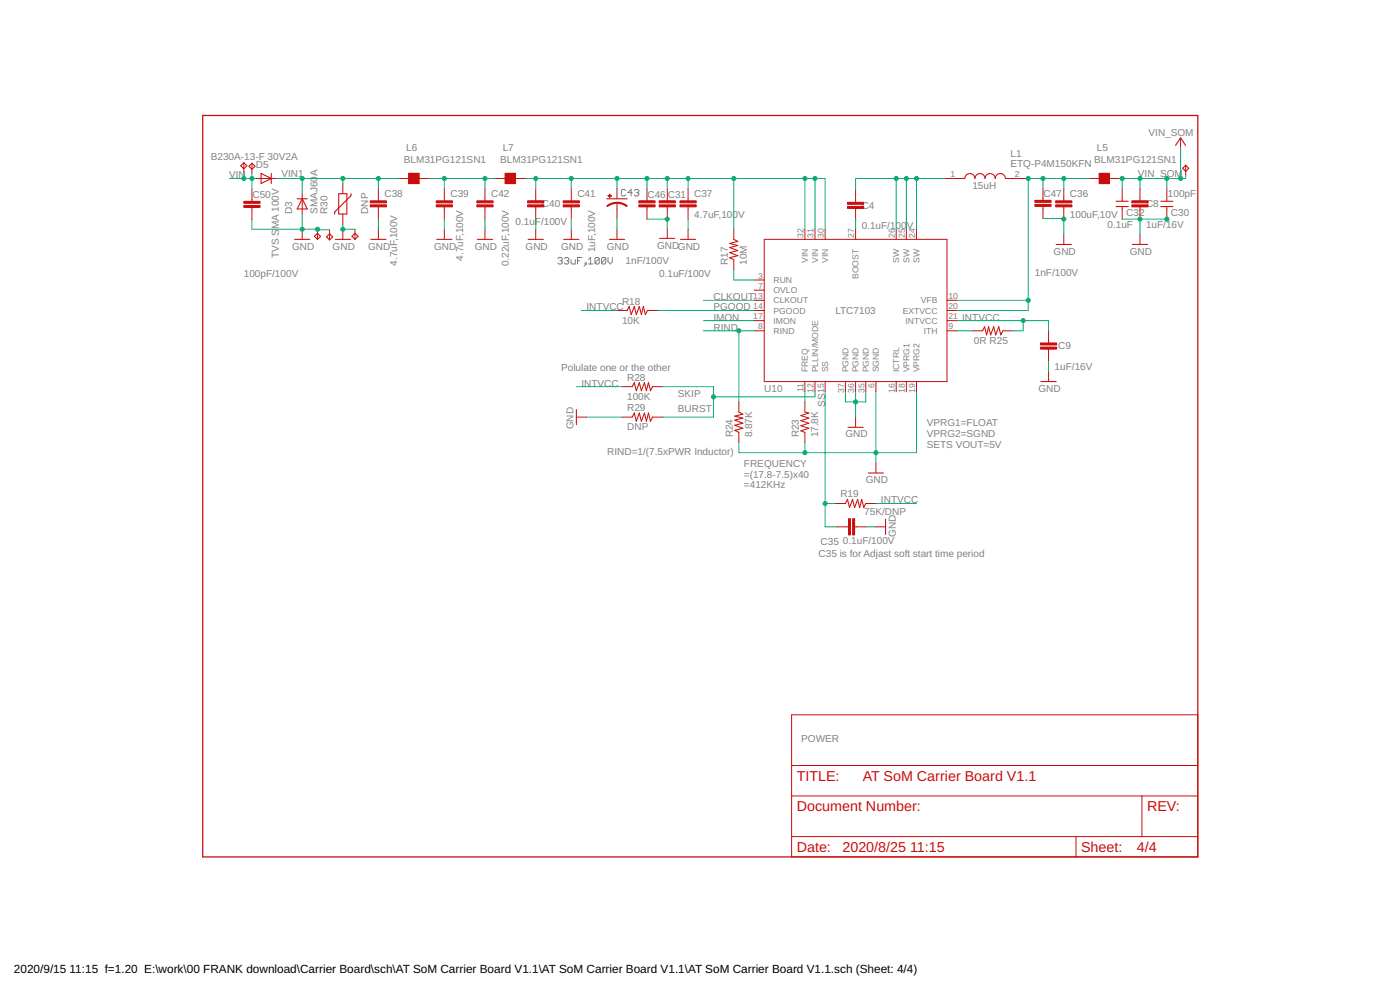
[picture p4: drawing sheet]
<svg xmlns="http://www.w3.org/2000/svg" width="420mm" height="297mm" viewBox="0 0 420 297" stroke-linecap="round" stroke-linejoin="round" font-family="sans-serif">
<g fill="none" stroke="#808080" stroke-width=".3">
<path d="M187.8 57.1l-.3-.3h-.7l-.3 .3v1.4l.3 .3h.7l.3-.3M189.7 57.8h-1.3l1-1v2M190.4 57.1l.3-.3h.7l.3 .3-.3 .7M191.1 57.8h.3M191.4 57.8l.3 .3-.3 .7h-.7l-.3-.3M167.4 77.6l.3-.3h.7l.3 .3-.3 .6M168.1 78.2h.3M168.4 78.2l.3 .3v.4l-.3 .3h-.7l-.3-.3M169.4 77.6l.3-.3h.7l.3 .3-.3 .6M170.1 78.2h.3M170.4 78.2l.3 .3-.3 .7h-.7l-.3-.3M171.4 77.9v1l.3 .3h1v-1.3"/>
<path d="M173.3 78.2h.7M174.6 77.3h-1.3v1.9M175.6 78.9h.3v.3h-.3zM175.9 79.2l-.6 .7M176.6 79.2h1.3M176.6 77.9l.6-.6v1.9M179.9 77.6l-.4-.3h-.6l-.3 .3v1.3M179.9 77.6v1.3l-.4 .3h-.6l-.3-.3M179.9 77.6l-1.3 1.3M181.8 77.6l-.3-.3h-.7l-.3 .3v1.3M181.8 77.6v1.3l-.3 .3h-.7l-.3-.3M181.8 77.6l-1.3 1.3"/>
<path d="M182.5 77.3v1.2l.6 .7 .7-.7v-1.2"/>
</g>
<path d="M60.8 34.6h298.7v222.5h-298.7z" fill="none" stroke="#c90d0c" stroke-width=".38"/>
<g fill="none" stroke="#c90d0c" stroke-width=".3">
<path d="M73.2 48.8v3.1M75.6 49v3M75.6 56.7v3.9M76.8 53.6h6.1M90.7 58.1v6.1M102.9 55.1v3M113.6 56.6v3.6M119.7 53.6h9.1M133.3 56.6v3.6M145.5 56.6v3.6M148.6 53.6h9.1M160.8 56.6v3.8"/>
<path d="M171.4 56.6v3.6M185.2 56.6v3M194.2 56.6v3.8M200.3 56.6v3.8M206.5 56.6v3.6M256.8 57v3.9M283.4 53.6h6.1M301.7 53.6h6.1M313 56.4v3.9M319.3 56.6v3.6M326.9 53.6h9.1M336.8 56.6v3.8"/>
<path d="M342.1 56.6v3.8M350.2 56.6v3.8M354.3 41.4v3M355.8 49.6v3M75.6 62.1v3.8M90.7 68.8v3M95.3 68.8v3M98.9 68.9v3.1M102.9 64.2v3.1M102.9 68.8v3M106.5 68.8v3M113.6 62.1v3.6"/>
<path d="M113.6 68.8v3M133.3 62.1v3.6M133.3 68.8v3M145.5 62.1v3.6M145.5 68.8v3M160.8 62v3.7M160.8 68.8v3M171.4 62.1v3.6M171.4 68.8v3M185.2 60.9v4.8M185.2 68.8v3M194.2 62v3.7"/>
<path d="M200.3 62v3.7M200.3 68.5v3M206.5 62.1v3.6M206.5 68.8v3M220.2 68.8v3M220.2 77.9v3.1M229.4 71.8h54.8v42.7h-54.8zM241.6 68.8v3M244.6 68.8v3M247.6 68.8v3M256.8 62.4v3.8M256.8 68.8v3"/>
<path d="M269 68.8v3M272 68.8v3M275.1 68.8v3M313 61.8v3.8M319.3 62.1v3.6M319.3 70.3v3M336.8 62v3.7M342.1 62v3.7M342.1 70.3v3M350.2 62v3.7M185.2 93.2h3M194.3 93.2h3.1"/>
<path d="M226.3 84h3.1M226.3 87.1h3.1M226.3 99.3h3.1M226.3 90.1h3.1M226.3 93.2h3.1M226.3 96.2h3.1M284.2 99.3h3.1M284.2 90.1h3.1M284.2 93.2h3.1M284.2 96.2h3.1M291.8 99.3h3.1M301 99.3h3"/>
<path d="M314.7 99.3v3.8M186.7 116h3M195.8 116h3.1M241.6 114.5v3M244.6 114.5v3M247.6 114.5v3M253.7 114.5v3M256.8 114.5v3M259.8 114.5v3M262.9 114.5v3M269 114.5v3M272 114.5v3"/>
<path d="M275.1 114.5v3M314.7 104.6v3.8M314.7 111.4v3.1M173 125.2h3M186.7 125.2h3M195.8 125.2h3.1M221.7 120.6v3M221.7 129.7v3.1M241.6 120.6v3l1.2 .3-2.5 .8 2.5 .8-2.5 .7 2.5 .8-2.5 .7 2.5 .8-2.5 .8 1.3 .4v3.1M256.8 125.2v3M262.9 138.9v3M250.7 151.1h3"/>
<path d="M251 158.1h3.8M256.4 158.1h3.7M259.8 151.1h3.1M262.7 158.1h3.1M237.6 214.5h121.9v42.6h-121.9zM237.6 238.8h121.9M237.6 229.7h121.9M342.7 238.8v12.2M237.6 251h121.9M322.9 251v6.1"/>
</g>
<g fill="none" stroke="#c90d0c" stroke-width=".32">
<path d="M73.2 48.8l.9 .9-.9 1-.9-1zM75.6 49l.9 .9-.9 .9-.9-.9zM78.4 52l3 1.6-3 1.5zM81.4 52v3.1M89.2 59.6h3M90.7 59.6l1.5 3.1h-3zM101.7 58.1h2.4v6.1h-2.4zM105.3 58.1v.6l-4.9 4.9v.6M122.7 52h3v3.1h-3zM151.6 52h3.1v3.1h-3.1zM182.1 59.6h6.1M289.5 53.6a1.52 1.52 0 0 1 1.6-1.5 1.52 1.52 0 0 1 1.5 1.5 1.52 1.52 0 0 1 1.5-1.5 1.52 1.52 0 0 1 1.5 1.5 1.52 1.52 0 0 1 1.6-1.5 1.52 1.52 0 0 1 1.5 1.5 1.52 1.52 0 0 1 1.5-1.5 1.52 1.52 0 0 1 1.5 1.5"/>
<path d="M329.9 52h3.1v3.1h-3.1zM352.8 43.6l1.5-2.2 1.5 2.2M355.8 49.6l.9 .9-.9 .9-.9-.9zM73.8 60.5h3.6M73.8 62.1h3.6M88.4 71.8h4.6M94.4 70.9l.9-.9 .9 .9-.9 .9zM98.9 70.1l.9 1-.9 .9-.9-.9zM100.6 71.8h4.6M105.6 70.9l.9-.9 1 .9-1 .9zM111.3 71.8h4.5M131.1 71.8h4.5"/>
<path d="M143.3 71.8h4.5M158.5 71.8h4.6M159 60.4h3.6M159 62h3.6M169.2 71.8h4.5M182.9 71.8h4.6M192.3 60.4h3.7M192.3 62h3.7M198 71.5h4.5M198.4 60.4h3.7M198.4 62h3.7M204.2 71.8h4.6"/>
<path d="M220.2 71.8l1.2 .6-2.4 .6 2.4 .7-2.4 .6 2.4 .9-2.4 .6 2.4 .9-2.4 .6 1.2 .6M255 60.9h3.6M255 62.4h3.6M311.2 60.2h3.6M311.2 61.8h3.6M317 73.3h4.5M334.9 60.4h3.7M334.9 62h3.7M339.8 73.3h4.6M340.3 60.4h3.6M340.3 62h3.6M348.4 60.4h3.6"/>
<path d="M348.4 62h3.6M188.2 93.2l.6-1.3 .6 2.5 1-2.5 .6 2.5 .9-2.5 .6 2.5 .6-2.5 .6 2.5 .6-1.2M294.9 99.3l.6-1.3 .6 2.5 .6-2.5 .6 2.5 .9-2.5 .6 2.5 .9-2.5 .7 2.5 .6-1.2M189.7 116l.7-1.2 .6 2.4 .9-2.4 .6 2.4 .9-2.4 .6 2.4 .6-2.4 .6 2.4 .6-1.2M312.4 114.5h4.6M312.9 103.1h3.6M312.9 104.6h3.6M173 122.9v4.5M189.7 125.2l.7-1.3 .6 2.5 .9-2.5 .6 2.5 .9-2.5 .6 2.5 .6-2.5 .6 2.5 .6-1.2M221.7 123.6l1.2 .6-2.4 .7 2.4 .6-2.4 .6 2.4 .9-2.4 .6 2.4 .9-2.4 .6 1.2 .6M254.5 128.2h4.6M253.7 151.1l.6-1.3 .7 2.5 .9-2.5 .6 2.5 .9-2.5 .6 2.5 .6-2.5 .6 2.5 .6-1.2"/>
<path d="M254.8 156.3v3.6M256.4 156.3v3.6M260.6 141.9h4.6M265.8 155.8v4.6"/>
</g>
<g fill="#c90d0c" stroke="#c90d0c" stroke-width=".3">
<path d="M316.8 61.5h4.9v.6h-4.9z"/>
<path d="M316.8 60.3h4.9v.6h-4.9z"/>
<path d="M329.9 52h3.1v3.1h-3.1z"/>
<path d="M204.1 61.5h4.8v.6h-4.8z"/>
<path d="M204.1 60.3h4.8v.6h-4.8z"/>
<path d="M111.1 61.5h4.9v.6h-4.9z"/>
<path d="M111.1 60.3h4.9v.6h-4.9z"/>
<path d="M130.9 61.5h4.9v.6h-4.9z"/>
<path d="M130.9 60.3h4.9v.6h-4.9z"/>
<path d="M122.7 52h3v3.1h-3z"/>
<path d="M158.3 61.5h4.9v.6h-4.9z"/>
<path d="M158.3 60.3h4.9v.6h-4.9z"/>
<path d="M151.6 52h3.1v3.1h-3.1z"/>
<path d="M143.1 61.5h4.9v.6h-4.9z"/>
<path d="M143.1 60.3h4.9v.6h-4.9z"/>
<path d="M182.5 58.7h1v.1h-1z"/>
<path d="M182.9 58.2h.2v1.1h-.2z"/>
<path d="M339.7 61.5h4.9v.6h-4.9z"/>
<path d="M339.7 60.3h4.9v.6h-4.9z"/>
<path d="M312.3 104.1h4.8v.6h-4.8z"/>
<path d="M312.3 102.9h4.8v.6h-4.8z"/>
<path d="M254.3 61.9h4.9v.6h-4.9z"/>
<path d="M254.3 60.7h4.9v.6h-4.9z"/>
<path d="M197.8 61.5h4.9v.6h-4.9z"/>
<path d="M197.8 60.3h4.9v.6h-4.9z"/>
<path d="M255.9 155.6h.6v4.9h-.6z"/>
<path d="M254.7 155.6h.5v4.9h-.5z"/>
<path d="M169 61.5h4.9v.6h-4.9z"/>
<path d="M169 60.3h4.9v.6h-4.9z"/>
<path d="M191.7 61.5h4.9v.6h-4.9z"/>
<path d="M191.7 60.3h4.9v.6h-4.9z"/>
<path d="M310.6 61.3h4.8v.6h-4.8z"/>
<path d="M310.6 60.1h4.8v.6h-4.8z"/>
<path d="M73.2 61.6h4.8v.6h-4.8z"/>
<path d="M73.2 60.4h4.8v.6h-4.8z"/>
</g>
<g fill="#c90d0c" stroke="#c90d0c" stroke-width=".3">
<path d="M185.2 60.7l1.8 .3 1.2 .7-.1 .3-1.7-.8-1.2-.2z" fill-rule="evenodd"/>
<path d="M182.1 61.7l1.7-.8 1.4-.2v.3l-1.8 .4-1.1 .6z" fill-rule="evenodd"/>
</g>
<g fill="none" stroke="#0dab76" stroke-width=".3">
<path d="M68.9 53.6h7.9M73.2 51.9v1.7M75.6 52v4.7M82.9 53.6h36.8M90.7 53.6v4.5M102.9 53.6v1.5M113.6 53.6v3M128.8 53.6h19.8M133.3 53.6v3M145.5 53.6v3M157.7 53.6h89.9v15.2M160.8 53.6v3"/>
<path d="M171.4 53.6v3M185.2 53.6v3M194.2 53.6v3M200.3 53.6v3M206.5 53.6v3M220.2 53.6v15.2M241.6 53.6v15.2M244.6 53.6v15.2M269 53.6v15.2M272 53.6v15.2M275.1 53.6v15.2M283.4 53.6h-26.6v3.4"/>
<path d="M307.8 53.6h19.1M308.6 53.6v39.6h-21.3M313 53.6v2.8M319.3 53.6v3M336.8 53.6v3M342.1 53.6v3M350.2 53.6v3M354.3 44.4v9.2M355.8 52.6v1h-19.8M75.6 65.9v2.9l23.3 .1M90.7 64.2v4.6M102.9 67.3v1.5h3.6"/>
<path d="M113.6 65.7v3.1M133.3 65.7v3.1M145.5 65.7v3.1M160.8 65.7v3.1M171.4 65.7v3.1M185.2 65.7v3.1M194.2 65.7h6.1v2.8M206.5 65.7v3.1M256.8 65.7v3.1M313 65.6h6.3v4.7M342.1 65.7v4.6M350.2 65.6v.1h-13.4"/>
<path d="M174.5 93.2h10.7M197.4 93.2h28.9M211.1 90.1h15.2M211.1 96.2h15.2M211.1 99.3h15.2M220.2 81v3h6.1M221.7 99.3v21.3M287.3 96.2h27.4v3.1M287.3 90.1h21.3M287.3 99.3h4.5M307.1 96.2v3.1h-3.1M173 116h13.7"/>
<path d="M198.9 116h15.2v9.2h-15.2M241.6 117.5v3.1M244.6 117.5v1.6h-30.5M247.6 117.5v40.6h3.4M253.7 117.5v3.1h6.1v-3.1M256.8 117.5v7.7M262.9 117.5v21.4M275.1 117.5v18.3h-53.4v-3M314.7 108.4v3M176 125.2h10.7M241.6 132.8v3M247.6 151.1h3.1"/>
<path d="M260.1 158.1h2.6M262.9 151.1h12.2"/>
</g>
<g fill="#0dab76" stroke="#0dab76" stroke-width=".3">
<circle cx="256.8" cy="120.6" r=".61"/>
<circle cx="342.1" cy="65.7" r=".61"/>
<circle cx="350.2" cy="65.7" r=".61"/>
<circle cx="319.3" cy="65.7" r=".61"/>
<circle cx="102.9" cy="68.8" r=".61"/>
<circle cx="90.7" cy="68.8" r=".61"/>
<circle cx="95.3" cy="68.8" r=".61"/>
<circle cx="200.3" cy="65.7" r=".61"/>
<circle cx="262.9" cy="135.8" r=".61"/>
<circle cx="241.6" cy="135.8" r=".61"/>
<circle cx="342.1" cy="53.6" r=".61"/>
<circle cx="336.8" cy="53.6" r=".61"/>
<circle cx="350.2" cy="53.6" r=".61"/>
<circle cx="354.3" cy="53.6" r=".61"/>
<circle cx="272" cy="53.6" r=".61"/>
<circle cx="269" cy="53.6" r=".61"/>
<circle cx="275.1" cy="53.6" r=".61"/>
<circle cx="308.6" cy="90.1" r=".61"/>
<circle cx="319.3" cy="53.6" r=".61"/>
<circle cx="308.6" cy="53.6" r=".61"/>
<circle cx="313" cy="53.6" r=".61"/>
<circle cx="75.6" cy="53.6" r=".61"/>
<circle cx="73.2" cy="53.6" r=".61"/>
<circle cx="133.3" cy="53.6" r=".61"/>
<circle cx="145.5" cy="53.6" r=".61"/>
<circle cx="221.7" cy="99.3" r=".61"/>
<circle cx="307.1" cy="96.2" r=".61"/>
<circle cx="247.6" cy="151.1" r=".61"/>
<circle cx="214.1" cy="119.1" r=".61"/>
<circle cx="244.6" cy="53.6" r=".61"/>
<circle cx="241.6" cy="53.6" r=".61"/>
<circle cx="206.5" cy="53.6" r=".61"/>
<circle cx="220.2" cy="53.6" r=".61"/>
<circle cx="185.2" cy="53.6" r=".61"/>
<circle cx="171.4" cy="53.6" r=".61"/>
<circle cx="200.3" cy="53.6" r=".61"/>
<circle cx="160.8" cy="53.6" r=".61"/>
<circle cx="194.2" cy="53.6" r=".61"/>
<circle cx="113.6" cy="53.6" r=".61"/>
<circle cx="102.9" cy="53.6" r=".61"/>
<circle cx="90.7" cy="53.6" r=".61"/>
</g>
<g font-size="4.3" fill="#c90d0c">
<text x="239.1" y="234.3">TITLE:</text>
<text x="258.9" y="234.3">AT SoM Carrier Board V1.1</text>
<text x="239.1" y="243.4">Document Number:</text>
<text x="344.2" y="243.4">REV:</text>
<text x="239.1" y="255.6">Date:</text>
<text x="252.8" y="255.6">2020/8/25</text>
<text x="273.1" y="255.6">11:15</text>
<text x="324.4" y="255.6">Sheet:</text>
<text x="341.2" y="255.6">4/4</text>
</g>
<g font-size="3.5">
<text x="4.2" y="291.8">2020/9/15</text>
<text x="20.9" y="291.8">11:15 f=1.20 E:\work\00 FRANK download\Carrier Board\sch\AT SoM Carrier Board V1.1\AT SoM Carrier Board V1.1\AT SoM Carrier Board V1.1.sch (Sheet: 4/4)</text>
</g>
<g font-size="3" fill="#808080">
<text x="344.7" y="40.7">VIN_SOM</text>
<text x="63.3" y="47.9">B230A-13-F 30V2A</text>
<text x="121.9" y="45.2">L6</text>
<text x="150.9" y="45.2">L7</text>
<text x="303.3" y="47">L1</text>
<text x="329.2" y="45.2">L5</text>
<text x="68.8" y="53.4">VIN</text>
<text x="76.8" y="50.5">D5</text>
<text x="84.4" y="53.2">VIN1</text>
<text x="95.3" y="52.8" transform="rotate(-90 95.3 52.8)">A</text>
<text x="121.2" y="49">BLM31PG121SN1</text>
<text x="150.1" y="49">BLM31PG121SN1</text>
<text x="303.3" y="50">ETQ-P4M150KFN</text>
<text x="328.4" y="49">BLM31PG121SN1</text>
<text x="341.5" y="53.2">VIN_SOM</text>
<text x="75.8" y="59.5">C50</text>
<text x="115.4" y="59.2">C38</text>
<text x="135.2" y="59.2">C39</text>
<text x="147.4" y="59.2">C42</text>
<text x="173.3" y="59.2">C41</text>
<text x="194.3" y="59.3">C46</text>
<text x="200.4" y="59.3">C31</text>
<text x="208.3" y="59.2">C37</text>
<text x="291.8" y="56.6">15uH</text>
<text x="313.2" y="59.2">C47</text>
<text x="321.1" y="59.2">C36</text>
<text x="350.5" y="59.2">100pF</text>
<text x="87.6" y="64.2" transform="rotate(-90 87.6 64.2)">D3</text>
<text x="95.3" y="64.2" transform="rotate(-90 95.3 64.2)">SMAJ60</text>
<text x="98.3" y="64.2" transform="rotate(-90 98.3 64.2)">R30</text>
<text x="110.5" y="64.2" transform="rotate(-90 110.5 64.2)">DNP</text>
<text x="162.6" y="62.2">C40</text>
<text x="208.3" y="65.3">4.7uF,100V</text>
<text x="258.6" y="62.7">C4</text>
<text x="321.1" y="65.3">100uF,10V</text>
<text x="338" y="64.7">C32</text>
<text x="343.9" y="62.2">C8</text>
<text x="351.4" y="64.7">C30</text>
<text x="83.7" y="68.8" transform="rotate(-90 83.7 68.8)">MA 100V</text>
<text x="154.7" y="67.4">0.1uF/100V</text>
<text x="258.6" y="68.8">0.1uF/100</text>
<text x="272.1" y="68.8">V</text>
<text x="332.4" y="68.3">0.1uF</text>
<text x="343.9" y="68.3">1uF/16V</text>
<text x="83.7" y="77.5" transform="rotate(-90 83.7 77.5)">TVS S</text>
<text x="87.6" y="74.9">GND</text>
<text x="99.8" y="74.9">GND</text>
<text x="110.5" y="74.9">GND</text>
<text x="130.3" y="74.9">GND</text>
<text x="142.5" y="74.9">GND</text>
<text x="157.7" y="74.9">GND</text>
<text x="168.4" y="74.9">GND</text>
<text x="178.6" y="75.7" transform="rotate(-90 178.6 75.7)">1uF,100V</text>
<text x="182.1" y="74.9">GND</text>
<text x="197.2" y="74.6">GNDGND</text>
<text x="316.2" y="76.4">GND</text>
<text x="339.1" y="76.4">GND</text>
<text x="73.2" y="83.3">100pF/100V</text>
<text x="119.2" y="79.7" transform="rotate(-90 119.2 79.7)">4.7uF,100V</text>
<text x="139" y="78.2" transform="rotate(-90 139 78.2)">4.7uF,100V</text>
<text x="152.7" y="79.9" transform="rotate(-90 152.7 79.9)">0.22uF,100V</text>
<text x="187.8" y="79.3">1nF/100V</text>
<text x="197.8" y="83.1">0.1uF/100V</text>
<text x="218.4" y="79.4" transform="rotate(-90 218.4 79.4)">R17</text>
<text x="224.2" y="79.4" transform="rotate(-90 224.2 79.4)">10M</text>
<text x="310.6" y="83">1nF/100V</text>
<text x="176" y="93.2">INTVCC</text>
<text x="186.7" y="91.4">R18</text>
<text x="214.1" y="90.1">CLKOUT</text>
<text x="214.1" y="93.2">PGOOD</text>
<text x="250.7" y="94.2">LTC7103</text>
<text x="186.7" y="97.1">10K</text>
<text x="214.1" y="96.2">IMON</text>
<text x="214.1" y="99.3">RIND</text>
<text x="288.8" y="96.2">INTVCC</text>
<text x="292.2" y="103.2">0R R25</text>
<text x="317.6" y="104.7">C9</text>
<text x="168.4" y="111.4">Polulate one or the other</text>
<text x="316.5" y="111">1uF/16V</text>
<text x="174.5" y="116">INTVCC</text>
<text x="188.2" y="120">100K</text>
<text x="188.2" y="114.2">R28</text>
<text x="203.5" y="119.1">SKIP</text>
<text x="229.4" y="117.5">U10</text>
<text x="311.6" y="117.5">GND</text>
<text x="188.2" y="123.4">R29</text>
<text x="203.5" y="123.6">BURST</text>
<text x="247.6" y="122.1" transform="rotate(-90 247.6 122.1)">SS</text>
<text x="172.1" y="128.8" transform="rotate(-90 172.1 128.8)">GND</text>
<text x="188.2" y="129.1">DNP</text>
<text x="219.9" y="131.3" transform="rotate(-90 219.9 131.3)">R24</text>
<text x="225.7" y="131.3" transform="rotate(-90 225.7 131.3)">8.87K</text>
<text x="239.7" y="131.3" transform="rotate(-90 239.7 131.3)">R23</text>
<text x="245.5" y="131.3" transform="rotate(-90 245.5 131.3)">17.8K</text>
<text x="253.7" y="131.3">GND</text>
<text x="278.1" y="127.9">VPRG1=FLOAT</text>
<text x="278.1" y="131.1">VPRG2=SGND</text>
<text x="182.2" y="136.4">RIND=1/(7.5xPWR Inductor)</text>
<text x="278.1" y="134.3">SETS VOUT=5V</text>
<text x="223.3" y="140.1">FREQUENCY</text>
<text x="223.3" y="143.3">=(17.8-7.5)x40</text>
<text x="223.3" y="146.5">=412KHz</text>
<text x="252.2" y="149.3">R19</text>
<text x="259.8" y="145">GND</text>
<text x="259.4" y="154.6">75K/DNP</text>
<text x="264.4" y="151.1">INTVCC</text>
<text x="268.8" y="161.1" transform="rotate(-90 268.8 161.1)">GND</text>
<text x="245.7" y="167.1">C35 is for Adjast soft start time period</text>
<text x="246.3" y="163.4">C35</text>
<text x="253" y="163.1">0.1uF/100V</text>
<text x="240.5" y="222.7">POWER</text>
</g>
<g font-size="2.6" fill="#808080">
<text x="285.3" y="53.1">1</text>
<text x="304.5" y="53.1">2</text>
<text x="241.1" y="71.4" transform="rotate(-90 241.1 71.4)">32</text>
<text x="244.2" y="71.4" transform="rotate(-90 244.2 71.4)">31</text>
<text x="247.2" y="71.4" transform="rotate(-90 247.2 71.4)">30</text>
<text x="256.4" y="71.4" transform="rotate(-90 256.4 71.4)">27</text>
<text x="268.5" y="71.4" transform="rotate(-90 268.5 71.4)">26</text>
<text x="271.6" y="71.4" transform="rotate(-90 271.6 71.4)">25</text>
<text x="274.6" y="71.4" transform="rotate(-90 274.6 71.4)">24</text>
<text x="227.5" y="83.6">3</text>
<text x="242.4" y="78.9" transform="rotate(-90 242.4 78.9)">VIN</text>
<text x="245.5" y="78.9" transform="rotate(-90 245.5 78.9)">VIN</text>
<text x="248.5" y="78.9" transform="rotate(-90 248.5 78.9)">VIN</text>
<text x="257.7" y="83.7" transform="rotate(-90 257.7 83.7)">BOOST</text>
<text x="269.9" y="78.8" transform="rotate(-90 269.9 78.8)">SW</text>
<text x="272.9" y="78.8" transform="rotate(-90 272.9 78.8)">SW</text>
<text x="276" y="78.8" transform="rotate(-90 276 78.8)">SW</text>
<text x="226" y="89.7">13</text>
<text x="227.5" y="86.6">7</text>
<text x="232.2" y="84.9">RUN</text>
<text x="232.2" y="88">OVLO</text>
<text x="284.6" y="89.7">10</text>
<text x="226" y="92.7">14</text>
<text x="226" y="95.8">17</text>
<text x="232.2" y="91">CLKOUT</text>
<text x="232.2" y="94.1">PGOOD</text>
<text x="270.9" y="94.1">EXTVCC</text>
<text x="276.4" y="91">VFB</text>
<text x="284.6" y="92.7">20</text>
<text x="284.6" y="95.8">21</text>
<text x="227.5" y="98.8">8</text>
<text x="232.2" y="100.2">RIND</text>
<text x="232.2" y="97.1">IMON</text>
<text x="271.8" y="97.1">INTVCC</text>
<text x="277.2" y="100.2">ITH</text>
<text x="284.6" y="98.8">9</text>
<text x="242.5" y="111.7" transform="rotate(-90 242.5 111.7)">FREQ</text>
<text x="245.5" y="111.7" transform="rotate(-90 245.5 111.7)">PLLIN/MODE</text>
<text x="248.6" y="111.7" transform="rotate(-90 248.6 111.7)">SS</text>
<text x="254.6" y="111.7" transform="rotate(-90 254.6 111.7)">PGND</text>
<text x="257.7" y="111.7" transform="rotate(-90 257.7 111.7)">PGND</text>
<text x="260.7" y="111.7" transform="rotate(-90 260.7 111.7)">PGND</text>
<text x="263.8" y="111.7" transform="rotate(-90 263.8 111.7)">SGND</text>
<text x="269.9" y="111.7" transform="rotate(-90 269.9 111.7)">ICTRL</text>
<text x="272.9" y="111.7" transform="rotate(-90 272.9 111.7)">VPRG1</text>
<text x="276" y="111.7" transform="rotate(-90 276 111.7)">VPRG2</text>
<text x="241.1" y="117.6" transform="rotate(-90 241.1 117.6)">11</text>
<text x="244.2" y="117.8" transform="rotate(-90 244.2 117.8)">12</text>
<text x="247.2" y="117.8" transform="rotate(-90 247.2 117.8)">15</text>
<text x="253.3" y="117.8" transform="rotate(-90 253.3 117.8)">37</text>
<text x="256.4" y="117.8" transform="rotate(-90 256.4 117.8)">36</text>
<text x="259.4" y="117.8" transform="rotate(-90 259.4 117.8)">35</text>
<text x="262.4" y="116.4" transform="rotate(-90 262.4 116.4)">6</text>
<text x="268.5" y="117.8" transform="rotate(-90 268.5 117.8)">16</text>
<text x="271.6" y="117.8" transform="rotate(-90 271.6 117.8)">18</text>
<text x="274.6" y="117.8" transform="rotate(-90 274.6 117.8)">19</text>
</g>
</svg>
